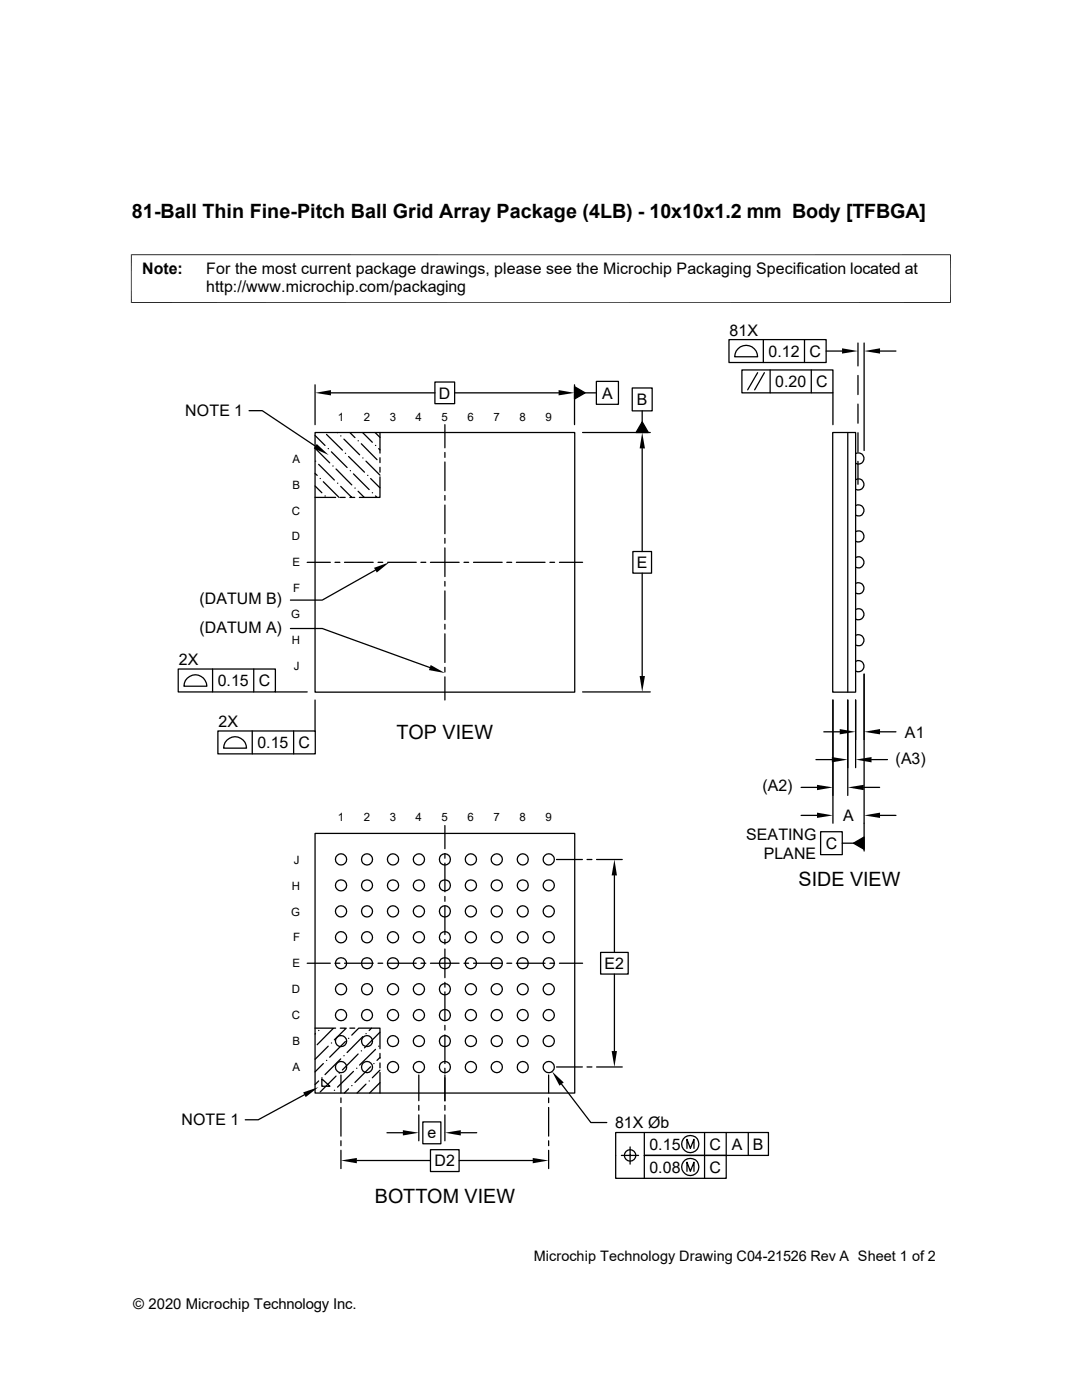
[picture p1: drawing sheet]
<svg xmlns="http://www.w3.org/2000/svg" width="216mm" height="279mm" viewBox="0 0 216 279" stroke-linecap="round" stroke-linejoin="round" font-family="sans-serif">
<g fill="none" stroke="#000" stroke-width=".25">
<path d="M62.9 76.8v8M66 78.4h20.8M86.8 76.2h3.9v4.4h-3.9zM90.7 78.4h20.8M114.6 77.2l2.2 1.2-2.2 1.2zM114.6 76.8v8M116.8 78.4h2.2M119 76.1h4.4v4.6h-4.4zM126.2 77.4h3.9v4.6h-3.9zM145.5 67.8h19.3v4.5h-19.3zM147.3 69.6a2.28 2.28 0 0 1 2.5-.5 2.28 2.28 0 0 1 1.4 2.1h-4.6l.3-1.1zM148 73.8h18.2v4.6h-18.2z"/>
<path d="M151.2 74.4l-2 3.4M152.3 67.8v4.5M152.5 74.4l-1.9 3.4M153.7 73.8v4.6M160.5 67.8v4.5M161.9 73.8v4.6M164.8 70.1h3.2M166.2 78.4v6.4M171.2 68.5v4.5M171.2 74.9v3.8M172.4 68.5v21.4M175.6 70.1h3.2"/>
<path d="M49.7 82h2.6l10.6 7M62.9 86.3h51.8v51.8h-51.8zM62.9 97l1.3 1.3M62.9 94.5l.4 .4M62.9 89.5l2.9 2.9M62.9 86.9l2 2M62.9 99.3h4.1M62.9 92h.1M63.6 92.7l3.1 3.1M63.9 95.5h.1M64.5 96.1l3.1 3.2M64.9 99h.1"/>
<path d="M65.2 86.7l3.1 3.1M65.5 89.5h.1M66.1 90.2l3.2 3.1M66.4 93h.1M67.1 93.6l3.1 3.2M67.3 86.3l.1 .1M67.4 96.4h.1M67.9 99.3h1M68 97.1l2.2 2.2M68 87h.1M68.6 87.6l3.2 3.2M68.9 90.5h.1"/>
<path d="M69.6 91.1l3.1 3.1M69.8 86.3l1 1M69.8 99.3h1M69.9 93.9h.1M70.5 94.6l3.2 3.1M70.8 97.4h.1M71.5 98l1.2 1.3M71.5 88h.1M72.1 88.6l3.1 3.1M72.3 86.3l2 2M72.4 91.4h.1M73 92l2.8 2.8"/>
<path d="M73.4 94.9h.1M74 95.5l1.8 1.9M74.3 98.3h.1M74.8 86.3l1 1M74.9 99l.3 .3M74.9 88.9h.1M75.6 89.5l.2 .3M75.8 95.2v4.1h-4.1M75.8 86.3v4.1M75.8 91.4v.9M75.8 93.3v.9M88.8 84.8v4.6"/>
<path d="M88.8 90.3v1M88.8 92.2v5.7M88.8 98.9v.9M116.2 86.3h13.6M128.1 84.2l1.3 2.1h-2.5zM128.1 82v2.2M128.1 89.5v20.6M166.2 86.3h4.5v51.8h-4.5zM169.2 86.3v51.8M170.7 95.7a1.12 1.12 0 0 1 1.7 1 1.12 1.12 0 0 1-1.7 1M170.7 90.5a1.12 1.12 0 0 1 1.7 1 1.12 1.12 0 0 1-1.7 1M171.2 80.6v3.9"/>
<path d="M171.2 86.4v3.8M171.2 92.1v4.5M61.3 112.2h4.6M66.8 112.2h1M68.7 112.2h5.8M74.9 113.8l-10.6 6h-6.3M75.4 112.2h1M77.3 112.2h5.8M84 112.2h1M85.9 112.2h5.7M88.8 100.8v5.7M88.8 107.4v1"/>
<path d="M88.8 109.3v5.8M88.8 116v1M88.8 117.9v5.8M92.6 112.2h.9M94.5 112.2h5.7M101.1 112.2h1M103 112.2h5.8M109.7 112.2h1M111.6 112.2h4.6M126.3 110.1h3.7v4.3h-3.7zM128.1 114.4v20.5M170.7 116.4a1.12 1.12 0 0 1 1.7 1 1.12 1.12 0 0 1-1.7 1"/>
<path d="M170.7 111.3a1.12 1.12 0 0 1 1.7 .9 1.12 1.12 0 0 1-1.7 1M170.7 106.1a1.12 1.12 0 0 1 1.7 1 1.12 1.12 0 0 1-1.7 .9M170.7 100.9a1.12 1.12 0 0 1 1.7 1 1.12 1.12 0 0 1-1.7 .9M35.6 133.5h19.3v4.6h-19.3zM37.4 135.3a2.28 2.28 0 0 1 2.5-.5 2.28 2.28 0 0 1 1.4 2.1h-4.6l.3-1.1zM42.4 133.5v4.6M50.6 133.5v4.6M54.9 138.1h6.4M58 125.4h6.3l21.5 7.8M62.9 139.7v6.2M88.8 124.6v1M88.8 126.5v5.7"/>
<path d="M88.8 133.2v.9M88.8 135.1v4.6M116.2 138.1h13.6M166.2 139.7v24.6M169.2 139.7v19.1M170.7 132a1.12 1.12 0 0 1 1.7 1 1.12 1.12 0 0 1-1.7 .9M170.7 126.8a1.12 1.12 0 0 1 1.7 1 1.12 1.12 0 0 1-1.7 .9M170.7 121.6a1.12 1.12 0 0 1 1.7 1 1.12 1.12 0 0 1-1.7 1M170.7 139.7v13.5M172.4 134.5v35.3M43.5 145.9h19.4v4.6h-19.4zM45.3 147.7a2.28 2.28 0 0 1 2.5-.5 2.28 2.28 0 0 1 1.4 2.1h-4.6l.3-1.1z"/>
<path d="M50.3 145.9v4.6M58.6 145.9v4.6M159.9 157.1h3.1M162.8 151.6h3.2M164.4 146.1h3.2M172.3 157.1h3.2M173.9 151.6h3.2M175.6 146.1h3.2M62.9 166.3h51.8v51.8h-51.8zM88.8 164.8v4.6M88.8 170.3v1M88.8 172.3v5.7"/>
<path d="M88.8 178.9v1M111 171.5h5.2M117.1 171.5h1M119 171.5h5.2M122.6 174.7v15.4M159.9 162.7h3.1M163.7 166h4.4v4.6h-4.4zM168.1 168.3h2.2M170.3 168.3l2.1-1.3v2.5zM175.6 162.7h3.2M61.3 192.2h4.6M66.8 192.2h1"/>
<path d="M68.7 192.2h5.8M75.4 192.2h1M77.3 192.2h5.8M84 192.2h1M85.9 192.2h5.7M88.8 180.8v5.7M88.8 187.5v.9M88.8 189.4v5.7M88.8 196v1M88.8 198v5.7M92.6 192.2h.9M94.5 192.2h5.7"/>
<path d="M101.1 192.2h1M103 192.2h5.8M109.7 192.2h1M111.6 192.2h4.6M119.8 190.1h5.5v4.3h-5.5zM122.6 194.4v15.4M60.7 218.5l-9.2 5h-2.6M62.9 205.2h4.1M62.9 206.3v.1M63.6 205.7h.1M63.6 215.7l-.7 .8M64.2 215.3l1.6 1.5h-1.6z"/>
<path d="M64.2 215.1h.1M64.5 212.3l-1.6 1.6M65.2 211.6h.1M65.5 208.8l-2.6 2.6M66.1 208.2h.1M66.4 205.3l-3.1 3.2M66.7 217.6h.1M67.1 214.8l-3.2 3.1M67.7 214.2h.1M67.9 205.2h1M68 211.3l-3.1 3.2M68 214.5v3.6"/>
<path d="M68 219.1v.9M68.6 210.7h.1M68.9 207.9l-3.1 3.1M69.1 205.2l-2.4 2.3M69.6 207.2h.1M69.6 217.3l-.9 .8M69.8 205.2h1M70.2 216.7h.1M70.5 213.8l-3.1 3.2M71.2 213.2h.1M71.5 210.4l-3.2 3.1M71.6 205.2l-1.4 1.4"/>
<path d="M71.7 205.2h4.1v4.1M72.1 209.7h.1M72.4 206.9l-3.1 3.2M73 206.3h.1M73 216.4l-1.8 1.7M73.7 215.7h.1M74 212.9l-3.2 3.1M74.1 205.2l-.4 .5M74.6 212.3h.1M74.9 209.4l-3.1 3.2M75.6 208.8h.1M75.8 210.2v1"/>
<path d="M75.8 212.1v1M75.8 214v4.1M75.8 206l-3.1 3.1M75.8 211l-.6 .6M75.8 213.6l-1.5 1.5M75.8 216.1l-2.1 2M83.6 214.5v5.2M88.8 204.6v1M88.8 206.5v5.8M88.8 213.2v1M88.8 214.5v5.2M109.5 214.5v3.6"/>
<path d="M109.5 219.1v.9M111 212.9h5.2M112.1 216.4l5.8 7.6h3.2M117.1 212.9h1M119 212.9h5.2M68 221v5.7M68 227.7v.9M68 229.6v3.6M71.2 231.6h14.7M77.2 226.1h3.2M83.6 220.6v1M83.6 222.5v5.2"/>
<path d="M84.4 223.9h3.6v4.4h-3.6zM85.9 229.4h5.7v4.4h-5.7zM88.8 220.6v1M88.8 222.5v5.2M91.6 231.6h14.7M91.9 226.1h3.2M109.5 221v5.7M109.5 227.7v.9M109.5 229.6v3.6M124 230.6h3.4M125.7 228.9v3.4M128.6 226v4.6h16.3v4.6h-22v-9.2h30.4v4.6h-24.7v4.6"/>
<path d="M137.1 229.2v-1.8l.7 1.8 .7-1.8v1.8M137.1 233.8v-1.9l.7 1.9 .7-1.9v1.9M140.6 226v9.2M144.9 226v4.6M149.3 226v4.6"/>
<circle cx="68.1" cy="171.5" r="1.12"/>
<circle cx="68.1" cy="176.7" r="1.11"/>
<circle cx="73.2" cy="171.5" r="1.11"/>
<circle cx="73.2" cy="176.7" r="1.1"/>
<circle cx="78.4" cy="171.5" r="1.12"/>
<circle cx="78.4" cy="176.7" r="1.11"/>
<circle cx="83.6" cy="171.5" r="1.11"/>
<circle cx="83.6" cy="176.7" r="1.1"/>
<circle cx="88.8" cy="171.5" r="1.11"/>
<circle cx="88.8" cy="176.7" r="1.1"/>
<circle cx="94" cy="171.5" r="1.12"/>
<circle cx="94" cy="176.7" r="1.11"/>
<circle cx="99.1" cy="171.5" r="1.11"/>
<circle cx="99.1" cy="176.7" r="1.1"/>
<circle cx="104.3" cy="171.5" r="1.1"/>
<circle cx="104.3" cy="176.7" r="1.09"/>
<circle cx="109.5" cy="171.5" r="1.12"/>
<circle cx="109.5" cy="176.7" r="1.11"/>
<circle cx="68.1" cy="192.2" r="1.12"/>
<circle cx="68.1" cy="197.4" r="1.12"/>
<circle cx="68.1" cy="181.9" r="1.12"/>
<circle cx="68.1" cy="187" r="1.12"/>
<circle cx="73.2" cy="181.9" r="1.11"/>
<circle cx="73.2" cy="192.3" r="1.11"/>
<circle cx="73.2" cy="197.4" r="1.11"/>
<circle cx="73.2" cy="187" r="1.11"/>
<circle cx="78.4" cy="192.2" r="1.12"/>
<circle cx="78.4" cy="197.4" r="1.12"/>
<circle cx="78.4" cy="181.9" r="1.12"/>
<circle cx="78.4" cy="187" r="1.12"/>
<circle cx="83.6" cy="192.3" r="1.11"/>
<circle cx="83.6" cy="197.4" r="1.11"/>
<circle cx="83.6" cy="181.9" r="1.11"/>
<circle cx="83.6" cy="187" r="1.11"/>
<circle cx="88.8" cy="181.9" r="1.11"/>
<circle cx="88.8" cy="192.3" r="1.11"/>
<circle cx="88.8" cy="197.4" r="1.11"/>
<circle cx="88.8" cy="187" r="1.11"/>
<circle cx="94" cy="192.2" r="1.12"/>
<circle cx="94" cy="181.9" r="1.12"/>
<circle cx="94" cy="197.4" r="1.12"/>
<circle cx="94" cy="187" r="1.12"/>
<circle cx="99.1" cy="197.4" r="1.11"/>
<circle cx="99.1" cy="192.3" r="1.11"/>
<circle cx="99.1" cy="181.9" r="1.11"/>
<circle cx="99.1" cy="187" r="1.11"/>
<circle cx="104.3" cy="192.2" r="1.1"/>
<circle cx="104.3" cy="181.9" r="1.1"/>
<circle cx="104.3" cy="197.4" r="1.1"/>
<circle cx="104.3" cy="187" r="1.1"/>
<circle cx="109.5" cy="192.2" r="1.12"/>
<circle cx="109.5" cy="197.4" r="1.12"/>
<circle cx="109.5" cy="181.9" r="1.12"/>
<circle cx="109.5" cy="187" r="1.12"/>
<circle cx="68.1" cy="207.8" r="1.12"/>
<circle cx="68.1" cy="202.6" r="1.12"/>
<circle cx="68.1" cy="212.9" r="1.12"/>
<circle cx="73.2" cy="207.8" r="1.11"/>
<circle cx="73.2" cy="202.6" r="1.11"/>
<circle cx="73.2" cy="213" r="1.11"/>
<circle cx="78.4" cy="207.8" r="1.12"/>
<circle cx="78.4" cy="202.6" r="1.12"/>
<circle cx="78.4" cy="212.9" r="1.12"/>
<circle cx="83.6" cy="207.8" r="1.11"/>
<circle cx="83.6" cy="202.6" r="1.11"/>
<circle cx="83.6" cy="213" r="1.11"/>
<circle cx="88.8" cy="207.8" r="1.11"/>
<circle cx="88.8" cy="202.6" r="1.11"/>
<circle cx="88.8" cy="213" r="1.11"/>
<circle cx="94" cy="207.8" r="1.12"/>
<circle cx="94" cy="202.6" r="1.12"/>
<circle cx="94" cy="212.9" r="1.12"/>
<circle cx="99.1" cy="207.8" r="1.11"/>
<circle cx="99.1" cy="202.6" r="1.11"/>
<circle cx="99.1" cy="213" r="1.11"/>
<circle cx="104.3" cy="207.8" r="1.1"/>
<circle cx="104.3" cy="202.6" r="1.1"/>
<circle cx="104.3" cy="212.9" r="1.1"/>
<circle cx="109.5" cy="207.8" r="1.12"/>
<circle cx="109.5" cy="212.9" r="1.12"/>
<circle cx="109.5" cy="202.6" r="1.12"/>
<circle cx="125.7" cy="230.6" r="1.14"/>
<circle cx="137.7" cy="228.3" r="1.71"/>
<circle cx="137.7" cy="232.9" r="1.71"/>
</g>
<g fill="#000">
<path d="M62.9 78.4l3.1-.5v1zM111.5 77.9l3.1 .5-3.1 .5zM114.6 77.2l2.2 1.2-2.2 1.2zM168 69.5l3.2 .6-3.2 .5zM172.4 70.1l3.2-.6v1.1zM63.2 88.6l2.4 2.2-3-1.3zM128.1 86.3l.6 3.2h-1.1zM128.1 84.2l1.3 2.1h-2.5zM74.6 113.3l3.1-1.1-2.5 2.1zM85.9 132.7l2.9 1.6-3.2-.6zM127.6 134.9h1.1l-.6 3.2zM163 156.6l3.2 .5-3.2 .6z"/>
<path d="M166 151.1l3.2 .5-3.2 .5zM167.6 145.5l3.1 .6-3.1 .5zM169.2 157.1l3.1-.5v1.1zM170.7 151.6l3.2-.5v1zM172.4 146.1l3.2-.6v1.1zM122.6 171.5l.5 3.2h-1.1zM163 162.2l3.2 .5-3.2 .5zM170.3 168.3l2.1-1.3v2.5zM172.4 162.7l3.2-.5v1zM60.5 218l3-1-2.5 1.9zM110.2 213.8l2.3 2.2-.9 .7zM122 209.8h1.1l-.5 3.1z"/>
<path d="M68 231.6l3.2-.5v1.1zM80.4 225.6l3.2 .5-3.2 .5zM88.8 226.1l3.1-.5v1zM106.3 231.1l3.2 .5-3.2 .6z"/>
</g>
<path d="M26.1 50.8h163.6M26.2 50.8v9.7M189.7 50.8v9.7M26.1 60.4h163.6" fill="none" stroke="#000" stroke-width=".2"/>
<g font-size="3.9">
<text x="26.3" y="43.5">81-Ball Thin Fine-Pitch Ball Grid Array Package (4LB) - 10x10x1.2 mm Body [TFBGA]</text>
<text x="79.1" y="147.4">TOP VIEW</text>
<text x="159.3" y="176.8">SIDE VIEW</text>
<text x="74.8" y="240.2">BOTTOM VIEW</text>
</g>
<g font-size="3.2">
<text x="28.4" y="54.6">Note:</text>
<text x="41.1" y="54.6">For the most current package drawings, please see the Microchip Packaging Specification located at</text>
<text x="41.1" y="58.3">http://www.microchip.com/packaging</text>
<text x="145.6" y="67">81X</text>
<text x="153.3" y="71.2">0.12</text>
<text x="161.5" y="71.2">C</text>
<text x="154.7" y="77.2">0.20</text>
<text x="162.9" y="77.3">C</text>
<text x="37" y="83.1">NOTE 1</text>
<text x="87.5" y="79.5">D</text>
<text x="120.1" y="79.5">A</text>
<text x="127" y="80.9">B</text>
<text x="127" y="113.4">E</text>
<text x="39.8" y="120.6">(DATUM B)</text>
<text x="39.8" y="126.2">(DATUM A)</text>
<text x="35.7" y="132.8">2X</text>
<text x="43.4" y="136.9">0.15</text>
<text x="51.6" y="136.9">C</text>
<text x="43.6" y="145.1">2X</text>
<text x="51.4" y="149.3">0.15</text>
<text x="59.6" y="149.3">C</text>
<text x="180.6" y="147.2">A1</text>
<text x="178.7" y="152.4">(A3)</text>
<text x="152.1" y="157.9">(A2)</text>
<text x="148.9" y="167.6">SEATING</text>
<text x="168.2" y="163.9">A</text>
<text x="152.4" y="171.4">PLANE</text>
<text x="164.8" y="169.4">C</text>
<text x="120.6" y="193.4">E2</text>
<text x="36.2" y="224.6">NOTE 1</text>
<text x="85.3" y="227.2">e</text>
<text x="122.7" y="225.1">81X Øb</text>
<text x="86.7" y="232.7">D2</text>
<text x="129.6" y="229.4">0.15</text>
<text x="141.6" y="229.4">C</text>
<text x="146" y="229.4">A</text>
<text x="150.2" y="229.4">B</text>
<text x="129.6" y="234">0.08</text>
<text x="141.6" y="234">C</text>
</g>
<text font-size="3" x="26.6" y="261.3">© 2020 Microchip Technology Inc.</text>
<text font-size="2.9" x="106.5" y="251.6">Microchip Technology Drawing C04-21526 Rev A Sheet 1 of 2</text>
<g font-size="2.3">
<text x="67.4" y="83.9">1</text>
<text x="72.6" y="83.9">2</text>
<text x="77.8" y="83.9">3</text>
<text x="82.9" y="83.9">4</text>
<text x="88.1" y="83.9">5</text>
<text x="93.3" y="83.9">6</text>
<text x="98.5" y="83.9">7</text>
<text x="103.6" y="83.9">8</text>
<text x="108.8" y="83.9">9</text>
<text x="58.4" y="92.3">A</text>
<text x="58.4" y="97.5">B</text>
<text x="58.3" y="102.7">C</text>
<text x="58.3" y="107.9">D</text>
<text x="58.4" y="113">E</text>
<text x="58.5" y="118.2">F</text>
<text x="58.1" y="123.4">G</text>
<text x="58.3" y="128.6">H</text>
<text x="58.6" y="133.7">J</text>
<text x="67.4" y="163.9">1</text>
<text x="72.6" y="163.9">2</text>
<text x="77.8" y="163.9">3</text>
<text x="82.9" y="163.9">4</text>
<text x="88.1" y="163.9">5</text>
<text x="93.3" y="163.9">6</text>
<text x="98.5" y="163.9">7</text>
<text x="103.6" y="163.9">8</text>
<text x="108.8" y="163.9">9</text>
<text x="58.6" y="172.3">J</text>
<text x="58.3" y="177.5">H</text>
<text x="58.1" y="182.7">G</text>
<text x="58.5" y="187.9">F</text>
<text x="58.4" y="193.1">E</text>
<text x="58.3" y="203.4">C</text>
<text x="58.3" y="198.2">D</text>
<text x="58.4" y="208.6">B</text>
<text x="58.4" y="213.8">A</text>
</g>
</svg>
